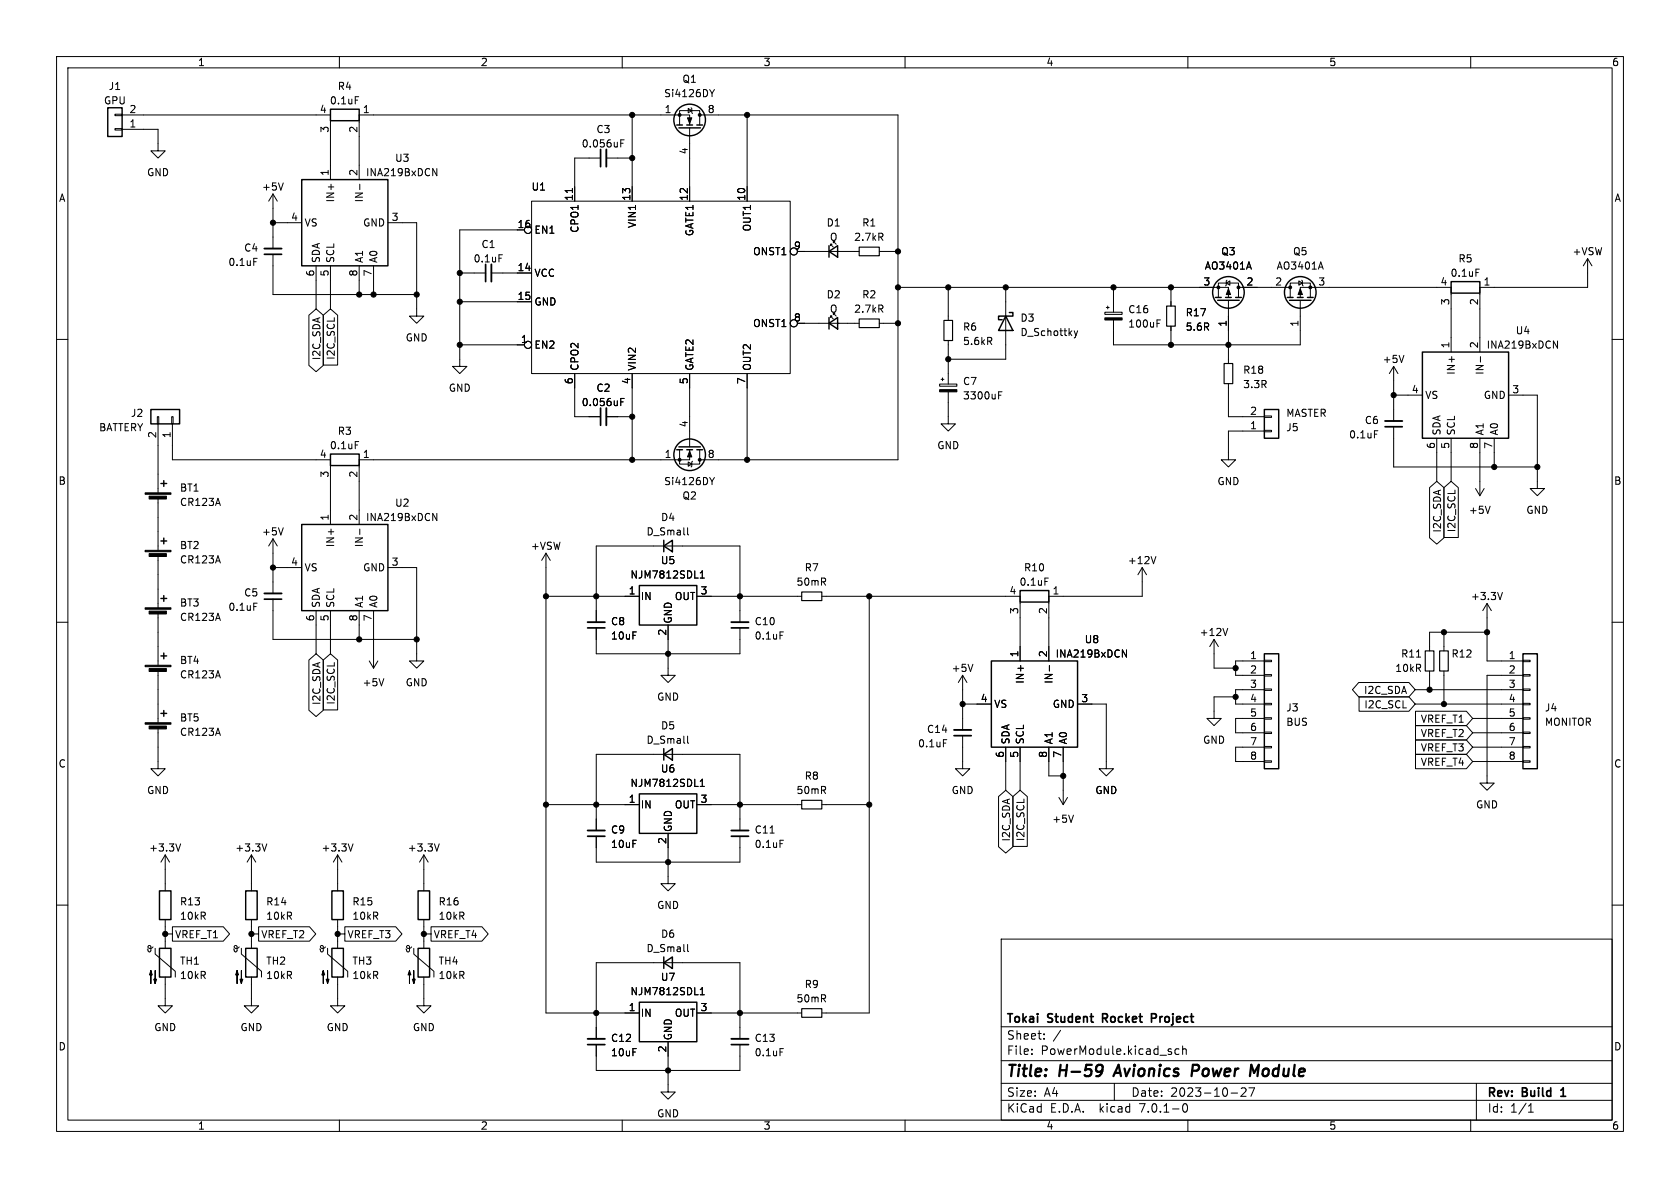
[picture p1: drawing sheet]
<svg xmlns="http://www.w3.org/2000/svg" width="297mm" height="210mm" viewBox="0 0 297 210" stroke-linecap="round" stroke-linejoin="round" font-family="sans-serif">
<g fill="none" stroke="#000" stroke-width=".18">
<path d="M10 10h277v190h-277zM12 12h273v186h-273zM60 10v2M62.8 17.1h.6M110 10v2M121.7 19.2l.6 .4-.6 .3zM122.2 19.1l.1 .1v.7l.1 .2M126.3 15.8l-.4 .7M160 10v2M210 10v2M260 10v2M20.3 20.2h1.3v.2h-1.3z"/>
<path d="M20.3 22.7h1.3v.3h-1.3zM21.6 22.9h6.3v3.8h1.3l-1.3 1.2-1.2-1.2h1.2M21.6 20.3h36.8v11.5M48.3 34.3v9.6M48.3 34.3l-.8 1.3M48.3 34.3l.7 1.3M48.3 39.4h5M50.1 32.3l-.4 1.3M63.6 32.6v.9M68.6 39.4h5.1v16.5h1.2l-1.2 1.3-1.3-1.3h1.3M76.5 29.8l.7 1.3v-1.3M94 35.6h45.7v30.4h-45.7z"/>
<path d="M101.2 33.3v.7M106.2 27.9h-4.6v7.7M107.2 27.9h4.6M109.7 25.3h.5M109.7 24.7h.6M111.8 20.3v15.3M120.1 22.1v-2.5h3.6v2.5M121.9 22.1v-1.8h-58.4v11.5M121.9 22.6v13M123.7 20.3h35v61h-35M132.1 20.3v15.3M10 60h2"/>
<path d="M44.9 45.7h.6M48.3 45v7.1h25.4M54.6 55.7l1.3-1.1 1.3 1.1v8.9l-1.3 1.1-1.3-1.1zM55.9 47v7.6M57.1 55.7l1.3-1.1 1.3 1.1v8.8h-2.6zM58.4 47v7.6M63.5 47v5.1M66 47v5.1M81.3 48.3h4.6M81.3 53.3h12.7M86.9 48.3h7.1M88.2 45h.6"/>
<path d="M91.4 40.6h-10.1v24.2h1.2l-1.2 1.2-1.3-1.2h1.3M104.1 54.6h.1M141 57.2h10.9M141 44.5h10.9M146.8 43.4v-.2h.3h-.3l.5 .5M146.8 56.1v-.2h.3h-.3l.5 .5M155.4 57.2h3.3M155.4 44.5h3.3M158.7 50.8h58.5v1.8M167.6 50.8v5.8M177.8 50.8v12.7h-10.2M189.9 58.5l.3 .8"/>
<path d="M190.2 59.3l-.3 .4M190.5 58.5l-.3 .8M195.3 55.2h3.1v.4h-3.1zM195.6 54.4h.5M195.8 54.1v.5M196.8 50.8v4.4M204.5 56.6h.6M207 50.8v3.3M207 57.7v3.3M215.4 52.6v-2.6h3.5v2.6M216.8 50l.6-.3v.7zM216.9 49.5l-.1 .2v.7l-.1 .1"/>
<path d="M217.2 53.1v11.2M218.9 50.8h9.2M220.8 46.3l.4 1.3M228.1 52.6v-2.6h3.5v2.6M229.6 49.7l.7 .3-.7 .4zM229.9 52.6v-1.8h26.6v11.4M229.9 53.1v7.9h-33.1v-4.4M230.1 49.5l.2 .2v.7l.1 .1M233.5 46.3l.4 1.3M260.9 47.6h.6M280.7 45.7v5.1h-19.1v11.4M280.7 45.7l-.8 1.3"/>
<path d="M280.7 45.7l.7 1.3M285 60h2M27.8 73.7h.3v1.2h-.3zM27.9 74.9v12.2M30.4 73.7h.2v1.2h-.2zM30.5 74.9v6.4h27.9v11.4M62.8 78.1h.6M81.3 61h11.4M101.6 66v7.7h4.6M107.2 73.7h4.6M109.7 71h.5M109.7 70.4h.6"/>
<path d="M111.8 66v15.3M120.1 79.5v2.5h3.6v-2.5M121.9 79.5v1.8h-58.4v11.4M121.9 66v13M132.1 66v15.3M166.1 67.9h3.1v.4h-3.1zM166.4 67.1h.5M166.6 66.8v.5M167.6 69.3v5.6h1.3l-1.3 1.3-1.2-1.3h1.2M167.6 60.2v7.7M176.5 69.9h.5M176.5 69.3h.6"/>
<path d="M217.2 67.8v5.9h6.3M223.5 73.5h1.3v.3h-1.3zM223.5 76.1h1.3v.2h-1.3zM223.5 76.2h-6.3v5.1h1.2l-1.2 1.3-1.3-1.3h1.3M243 76.1h.6M246.4 69.9h5.1M246.4 64.8l-.8 1.2M246.4 64.8v9.6M246.4 75.4v7.2h25.4M246.4 64.8l.7 1.2M248.2 62.8l-.4 1.3M254 77.5v7.6"/>
<path d="M256.5 77.5v7.6M261.6 77.5v10.1M261.7 63v1M264.2 77.5v5.1M266.7 69.9h5.1v16.5h1.2l-1.2 1.2-1.3-1.2h1.3M274.6 60.3l.7 1.2v-1.2M27.9 88.1v9.2M27.9 98.3v9.1M48.3 95.3v9.6M48.3 95.3l-.8 1.2M48.3 95.3l.7 1.2M50.1 93.3l-.4 1.3"/>
<path d="M63.6 93.5v1M76.5 90.8l.7 1.2v-1.2M96.5 97.8l-.7 1.3M96.5 97.8v81.3h16.5M96.5 97.8l.8 1.3M121.6 93.3v1.1l.1 .2M121.7 81.7l.6 .3-.6 .4zM122.4 81.5l-.1 .2v.7l-.1 .2M126.3 84.4l-.4 .7M204.3 98.4l-.4 1.2M252.7 86.2l1.3-1.1 1.3 1.1v8.9l-1.3 1.1-1.3-1.1zM255.3 86.2l1.2-1.1 1.3 1.1v8.8h-2.5z"/>
<path d="M260.9 86.4l.7 1.2M262.4 86.4l-.8 1.2M263.4 89.5l-.4 1.3M10 110h2M27.9 108.5v9.1M27.9 118.6v9.2M44.9 106.6h.6M48.3 100.3h5M48.3 105.9v7.1h25.4M54.6 116.7l1.3-1.1 1.3 1.1v8.9l-1.3 1.1-1.3-1.1zM55.9 108v7.6M57.1 116.7l1.3-1.1 1.3 1.1v8.8h-2.6z"/>
<path d="M58.4 108v7.6M63.5 108v5M65.3 116.8l.7 1.3M66 108v10.1M66.8 116.8l-.8 1.3M67.9 120l-.5 1.2M68.6 100.3h5.1v16.5h1.2l-1.2 1.3-1.3-1.3h1.3M96.5 105.4h16.5M105.4 110v-13.5h25.4v13.5M105.4 111v4.6h25.4v-4.6M118.1 110.5v8.9h1.3l-1.3 1.3-1.3-1.3h1.3M123.2 105.4h18.5"/>
<path d="M123.8 101.3l.4-.4v1.3M123.8 102.2h.7M137.9 111.7h.6M145.3 105.4h35v11.4M153.7 105.4v73.7h-8.4M170.2 119.4l-.8 1.3M170.2 119.4v9.6M170.2 119.4l.7 1.3M172 117.4l-.4 1.3M184.7 102.2h.6M185.5 117.7v.9M198.4 114.9l.7 1.3v-1.3"/>
<path d="M201.9 100.3v5.1h-16.5v11.4M201.9 100.3l.8 1.3M201.9 100.3l-.7 1.3M214.6 113l.8 1.3M214.6 113v5.1h3.8M214.6 113l-.7 1.3M217 111.1l-.4 1.2M223.5 119.3h1.3v.2h-1.3zM223.5 116.7h1.3v.3h-1.3zM223.5 116.8h-5.1v2.6h5.1M252.7 118.6v3.3M255.3 111.8v3.3"/>
<path d="M255.3 118.6v5.9M262.9 111.8h-10.2v3.3M262.9 106.7v10.1h6.3M262.9 106.7l-.8 1.3M262.9 106.7l.8 1.3M265.6 104.7l-.4 1.3M269.2 119.3h1.3v.2h-1.3zM269.2 116.7h1.3v.3h-1.3zM269.2 119.4h-6.3v19h1.3l-1.3 1.3-1.3-1.3h1.3M285 110h2M27.9 128.8v7.1h1.3l-1.3 1.3-1.2-1.3h1.2M121.6 130.1v1.1l.1 .2"/>
<path d="M123.8 138.1l.4-.4v1.3M123.8 139h.7M166.8 130.8h.6M170.2 130v5.9h1.2l-1.2 1.3-1.3-1.3h1.3M170.2 124.5h5.1M177.8 132.1v7.6M180.3 132.1v7.6M185.4 132.1v5.1h2.6M188 132.1v10.1M190.5 124.5h5.1v11.4h1.2l-1.2 1.3-1.3-1.3h1.3M218.4 123.2h-3.8v3.8h-1.2l1.2 1.3 1.3-1.3h-1.3M223.5 134.5h1.3v.2h-1.3z"/>
<path d="M223.5 132h1.3v.2h-1.3zM223.5 129.4h1.3v.3h-1.3zM223.5 126.9h1.3v.2h-1.3zM223.5 124.3h1.3v.3h-1.3zM223.5 121.8h1.3v.2h-1.3zM223.5 121.9h-5.1v2.6h5.1M223.5 127h-5.1v2.5h5.1M223.5 132.1h-5.1v2.5h5.1M240.2 120.6h8.9l1.1 1.3-1.1 1.3h-8.9l-1.1-1.3zM240.3 123.2h8.8l1.1 1.3-1.1 1.2h-8.8zM250.2 121.9h19M250.2 124.5h19"/>
<path d="M250.2 125.7h9l1.1 1.3-1.1 1.3h-9zM250.2 128.3h9l1.1 1.2-1.1 1.3h-9zM250.2 133.3h9l1.1 1.3-1.1 1.3h-9zM250.2 130.8h9l1.1 1.3-1.1 1.3h-9zM260.3 127h8.9M260.3 129.5h8.9M260.3 132.1h8.9M260.3 134.6h8.9M269.2 134.5h1.3v.2h-1.3zM269.2 132h1.3v.2h-1.3zM269.2 129.4h1.3v.3h-1.3zM269.2 126.9h1.3v.2h-1.3z"/>
<path d="M269.2 124.3h1.3v.3h-1.3zM269.2 121.8h1.3v.2h-1.3zM10 160h2M29.2 151.1v6.4M29.2 151.1l-.8 1.3M29.2 151.1l.8 1.3M31.9 149.2l-.4 1.2M44.4 151.1l-.7 1.3M44.4 151.1v6.4M44.4 151.1l.8 1.3M47.2 149.2l-.5 1.2M59.7 151.1v6.4"/>
<path d="M59.7 151.1l-.8 1.3M59.7 151.1l.8 1.3M62.4 149.2l-.4 1.2M74.9 151.1l-.7 1.3M74.9 151.1v6.4M74.9 151.1l.8 1.3M77.7 149.2l-.5 1.2M96.5 142.2h16.5M105.4 146.8v-13.4h25.4v13.4M105.4 147.8v4.6h25.4v-4.6M118.1 147.3v8.9h1.3l-1.3 1.3-1.3-1.3h1.3M123.2 142.2h18.5"/>
<path d="M137.9 148.5h.6M145.3 142.2h8.4M176.5 140.8l1.3-1.1 1.3 1.1v8.9l-1.3 1.1-1.3-1.1zM179.1 140.8l1.2-1.1 1.3 1.1v8.8h-2.5zM187.2 141l.8 1.2M188.7 141l-.7 1.2M189.8 144.1l-.4 1.3M285 160h2M27.1 167.4l-.3 .2-.3 .1-.3-.2v-.2l.3-.2 .2 .2v.8l-.2 .2-.3-.1-.2-.4M27.4 167.6v1.1l3.6 3v1M29.2 172.7v5.1h1.3l-1.3 1.3-1.3-1.3h1.3M29.2 162.6v5"/>
<path d="M29.2 165.1h1.3M30.5 163.8h9l1.1 1.3-1.1 1.3h-9zM42.3 167.4l-.3 .2-.3 .1-.3-.2v-.2l.3-.2 .2 .2v.8l-.2 .2-.2-.1-.2-.4M42.7 167.6v1.1l3.5 3v1M44.4 172.7v5.1h1.3l-1.3 1.3-1.2-1.3h1.2M44.4 162.6v5M44.4 165.1h1.3M45.7 163.8h9l1.1 1.3-1.1 1.3h-9zM57.5 167.4l-.2 .2-.3 .1-.3-.2v-.2l.2-.2 .2 .2v.8l-.1 .2-.3-.1-.2-.4M57.9 167.6v1.1l3.6 3v1M59.7 172.7v5.1h1.3l-1.3 1.3-1.3-1.3h1.3M59.7 162.6v5"/>
<path d="M59.7 165.1h1.3M61 163.8h9l1.1 1.3-1.1 1.3h-9zM72.8 167.4l-.3 .2-.3 .1-.3-.2v-.2l.3-.2 .2 .2v.8l-.2 .2-.2-.1-.2-.4M73.2 167.6v1.1l3.5 3v1M74.9 172.7v5.1h1.3l-1.3 1.3-1.2-1.3h1.2M74.9 162.6v5M74.9 165.1h1.3M76.2 163.8h9l1.1 1.3-1.1 1.3h-9zM121.6 167v1l.1 .2M123.2 179.1h18.5M123.8 175.8h.7M123.8 174.9l.4-.3v1.2"/>
<path d="M177 166h108v32h-108zM60 198v2M105.4 183.6v-13.4h25.4v13.4M105.4 184.7v4.5h25.4v-4.5M110 198v2M118.1 184.2v8.8h1.3l-1.3 1.3-1.3-1.3h1.3M137.9 185.4h.6M160 198v2M177 194.5h108M177 191.5h108M177 187.5h108M177 181.5h108"/>
<path d="M182.4 186.3v.1M182.4 185.5v.1M184.6 183.6v.1M184.6 182.8v.1M197 191.5v3M208.4 185.5l-.4-.1-.3 .3v.4l.2 .2h.5M209.1 184.9v1.5M209.1 185.5l.2-.1 .3 .1 .1 .9M209.2 195.2l.2-.1a.81 .81 0 0 1 .6 .6 .81 .81 0 0 1-.3 .8l-.1 .1a.81 .81 0 0 1-.4-1.4zM210 198v2M217.6 193.2h1.2M219.4 192.4l.6-.1 .2 .1 .1 .3-.9 1.1h.9"/>
<path d="M220.8 192.3h1l-.7 1.5M260 198v2M261 191.5v6.5M270.2 196.6h.9M270.2 195.5l.4-.4v1.5"/>
<circle cx="93.3" cy="40.6" r=".63"/>
<circle cx="140.3" cy="44.4" r=".63"/>
<circle cx="140.3" cy="57.1" r=".63"/>
<circle cx="93.3" cy="61" r=".63"/>
</g>
<g fill="none" stroke="#000" stroke-width=".3">
<path d="M106.2 26.4v3.1M46.7 45h3.1M85.9 46.7v3.1M106.2 72.1v3.1M244.9 75.4h3M46.7 105.9h3.1M103.9 111h3M129.3 111h3M168.7 130h3M103.9 147.8h3M129.3 147.8h3M203.6 180h.5"/>
<path d="M204.1 179.2h-.5v1.5M103.9 184.7h3M129.3 184.7h3M275.9 193.8h.9M276.1 192.7h-.2"/>
</g>
<path d="M194.2 188.2h.4l.3 .2a1.76 1.76 0 0 1-.5 1.7M194.9 189.1l-.4 .4M197.8 188.2l-1 2M210.8 189.3h.7M211.7 188.2h-.8l-.3 2M221.2 188.2l.5 1.5 .8-1.5" fill="none" stroke="#000" stroke-width=".4"/>
<path d="M151.9 43.7h3.5v1.5h-3.5zM151.9 56.4h3.5v1.5h-3.5zM166.9 56.6h1.5v3.6h-1.5zM206.2 54.1h1.6v3.6h-1.6zM216.4 64.3h1.5v3.5h-1.5zM141.7 104.6h3.6v1.6h-3.6zM252 115.1h1.5v3.5h-1.5zM254.5 115.1h1.5v3.5h-1.5zM141.7 141.5h3.6v1.5h-3.6zM141.7 178.3h3.6v1.5h-3.6z" fill="none" stroke="#000" stroke-width=".2"/>
<g fill="none" stroke="#000" stroke-width=".25">
<path d="M19 19.1h2.6v5h-2.6zM58.4 19.3h5.1v2h-5.1zM53.3 31.8h15.3v15.2h-15.3zM119.6 22.1h1M120 22.6h3.8M121.4 22.1h1M123.2 22.1h1M146.6 44.5l1.5-1.1v2.1zM146.6 57.2l1.5-1.1v2.1zM146.6 43.4v2.1M146.6 56.1v2.1M177.8 55.9l1.3 2.5h-2.6z"/>
<path d="M178.4 55.2h.7v.7h-2.6v.6h.7M214.9 52.6h1M215.3 53.1h3.8M216.7 52.6h1M218.4 52.6h1.1M227.6 52.6h1M228 53.1h3.8M229.4 52.6h1M231.1 52.6h1.1M256.5 49.8h5.1v2h-5.1zM26.7 72.4h5v2.5h-5zM119.6 79.5h1"/>
<path d="M120 79h3.8M121.4 79.5h1M123.2 79.5h1M223.5 72.4h2.6v5.1h-2.6zM251.5 62.2h15.2v15.3h-15.2zM28.4 85.5h1.1M28.4 95.6h1.1M29 85v1M29 95.1v1M53.3 92.7h15.3v15.3h-15.3zM58.4 80.3h5.1v2h-5.1zM117.3 96.5l1.6-1v2z"/>
<path d="M117.3 95.5v2M28.4 105.8h1.1M28.4 116h1.1M29 105.3v1M29 115.4v1.1M113 103.5h10.2v7h-10.2zM175.3 116.8h15.2v15.3h-15.2zM180.3 104.4h5.1v2h-5.1zM223.5 115.6h2.6v20.3h-2.6zM269.2 115.6h2.6v20.3h-2.6zM28.4 126.1h1.1M29 125.6v1"/>
<path d="M117.3 133.4l1.6-1.1v2.1zM117.3 132.3v2.1M28.2 157.5h2v5.1h-2zM43.4 157.5h2.1v5.1h-2.1zM58.7 157.5h2v5.1h-2zM73.9 157.5h2v5.1h-2zM113 140.3h10.2v7h-10.2zM28.2 167.6h2v5.1h-2zM43.4 167.6h2.1v5.1h-2.1zM58.7 167.6h2v5.1h-2zM73.9 167.6h2v5.1h-2zM113 177.2h10.2v7h-10.2z"/>
<path d="M117.3 170.2l1.6-1v2zM117.3 169.2v2"/>
<circle cx="121.9" cy="21.2" r="2.79"/>
<circle cx="217.2" cy="51.7" r="2.79"/>
<circle cx="229.9" cy="51.7" r="2.79"/>
<circle cx="121.9" cy="80.4" r="2.79"/>
</g>
<g fill="#000" stroke="#000" stroke-width=".18">
<path d="M121.5 20.8h.8l-.4 1zM195.3 56.2h3.1v.4h-3.1zM217.2 51.1l.4 1h-.8zM229.9 51.1l.4 1h-.8zM121.9 79.8l.4 1h-.8zM166.1 68.9h3.1v.4h-3.1zM25.7 87.1h4.5v.3h-4.5zM25.7 97.3h4.5v.2h-4.5zM26.4 87.7h3v.5h-3zM26.4 97.9h3v.5h-3zM25.7 107.4h4.5v.3h-4.5zM25.7 117.6h4.5v.3h-4.5z"/>
<path d="M26.4 108h3v.5h-3zM26.4 118.2h3v.5h-3zM25.7 127.8h4.5v.2h-4.5zM26.4 128.3h3v.6h-3zM26.7 171.6l.2 .7h-.5l.3-.7v2.3zM27.4 171.6v2.3l-.2-.8h.5l-.3 .8zM41.9 171.6l.3 .7h-.5l.2-.7v2.3zM42.7 171.6v2.3l-.3-.8h.5l-.2 .8zM57.1 171.6l.3 .7h-.5l.2-.7v2.3zM57.9 171.6v2.3l-.2-.8h.5l-.3 .8zM72.4 171.6l.2 .7h-.5l.3-.7v2.3zM73.2 171.6v2.3l-.3-.8h.5l-.2 .8z"/>
<circle cx="48.3" cy="39.4" r=".46"/>
<circle cx="111.8" cy="27.9" r=".46"/>
<circle cx="111.8" cy="20.3" r=".46"/>
<circle cx="120.1" cy="20.3" r=".25"/>
<circle cx="123.7" cy="20.3" r=".25"/>
<circle cx="132.1" cy="20.3" r=".46"/>
<circle cx="63.5" cy="52.1" r=".46"/>
<circle cx="66" cy="52.1" r=".46"/>
<circle cx="73.7" cy="52.1" r=".46"/>
<circle cx="81.3" cy="53.3" r=".46"/>
<circle cx="81.3" cy="48.3" r=".46"/>
<circle cx="158.7" cy="44.5" r=".46"/>
<circle cx="158.7" cy="50.8" r=".46"/>
<circle cx="158.7" cy="57.2" r=".46"/>
<circle cx="167.6" cy="50.8" r=".46"/>
<circle cx="177.8" cy="50.8" r=".46"/>
<circle cx="196.8" cy="50.8" r=".46"/>
<circle cx="207" cy="50.8" r=".46"/>
<circle cx="215.4" cy="50.8" r=".25"/>
<circle cx="218.9" cy="50.8" r=".25"/>
<circle cx="228.1" cy="50.8" r=".25"/>
<circle cx="231.6" cy="50.8" r=".25"/>
<circle cx="81.3" cy="61" r=".46"/>
<circle cx="111.8" cy="73.7" r=".46"/>
<circle cx="167.6" cy="63.5" r=".46"/>
<circle cx="207" cy="61" r=".46"/>
<circle cx="217.2" cy="61" r=".46"/>
<circle cx="246.4" cy="69.9" r=".46"/>
<circle cx="111.8" cy="81.3" r=".46"/>
<circle cx="120.1" cy="81.3" r=".25"/>
<circle cx="123.7" cy="81.3" r=".25"/>
<circle cx="132.1" cy="81.3" r=".46"/>
<circle cx="264.2" cy="82.6" r=".46"/>
<circle cx="271.8" cy="82.6" r=".46"/>
<circle cx="48.3" cy="100.3" r=".46"/>
<circle cx="63.5" cy="113" r=".46"/>
<circle cx="73.7" cy="113" r=".46"/>
<circle cx="96.5" cy="105.4" r=".46"/>
<circle cx="105.4" cy="105.4" r=".46"/>
<circle cx="118.1" cy="115.6" r=".46"/>
<circle cx="130.8" cy="105.4" r=".46"/>
<circle cx="153.7" cy="105.4" r=".46"/>
<circle cx="218.4" cy="118.1" r=".46"/>
<circle cx="255.3" cy="111.8" r=".46"/>
<circle cx="262.9" cy="111.8" r=".46"/>
<circle cx="170.2" cy="124.5" r=".46"/>
<circle cx="188" cy="137.2" r=".46"/>
<circle cx="218.4" cy="123.2" r=".46"/>
<circle cx="252.7" cy="121.9" r=".46"/>
<circle cx="255.3" cy="124.5" r=".46"/>
<circle cx="96.5" cy="142.2" r=".46"/>
<circle cx="105.4" cy="142.2" r=".46"/>
<circle cx="118.1" cy="152.4" r=".46"/>
<circle cx="130.8" cy="142.2" r=".46"/>
<circle cx="153.7" cy="142.2" r=".46"/>
<circle cx="29.2" cy="165.1" r=".46"/>
<circle cx="44.4" cy="165.1" r=".46"/>
<circle cx="59.7" cy="165.1" r=".46"/>
<circle cx="74.9" cy="165.1" r=".46"/>
<circle cx="105.4" cy="179.1" r=".46"/>
<circle cx="130.8" cy="179.1" r=".46"/>
<circle cx="118.1" cy="189.2" r=".46"/>
</g>
<g fill="none" stroke="#000" stroke-width=".33">
<path d="M107.2 26.4v3.1M46.7 43.9h3.1M86.9 46.7v3.1M107.2 72.1v3.1M244.9 74.4h3M46.7 104.9h3.1M103.9 110h3M129.3 110h3M168.7 129h3M103.9 146.8h3M129.3 146.8h3M103.9 183.6h3"/>
<path d="M129.3 183.6h3"/>
</g>
<g font-size="2.8">
<text x="178" y="190.8">Title:</text>
<text x="187.4" y="190.8">H-59</text>
<text x="197.9" y="190.8">Avionics</text>
<text x="212" y="190.8">Power</text>
<text x="222.9" y="190.8">Module</text>
</g>
<g font-size="2.1">
<text x="178" y="183.9">Sheet:</text>
<text x="178" y="181.1">Tokai</text>
<text x="185.4" y="181.1">Student</text>
<text x="186.2" y="183.9">/</text>
<text x="195.5" y="181.1">Rocket</text>
<text x="204.6" y="181.1">Project</text>
<text x="178" y="186.6">File:</text>
<text x="184" y="186.6">PowerModule.kicad_sch</text>
<text x="178" y="196.8">KiCad</text>
<text x="178" y="194">Size:</text>
<text x="184.6" y="194">A4</text>
<text x="185.7" y="196.8">E.D.A.</text>
<text x="194.4" y="196.8">kicad</text>
<text x="200" y="194">Date:</text>
<text x="201.5" y="196.8">7.0.1-0</text>
<text x="206.9" y="194">2023-10-27</text>
<text x="263" y="194.2">Rev:</text>
<text x="263" y="196.8">Id:</text>
<text x="267" y="196.8">1/1</text>
<text x="269.2" y="194.2">Build</text>
<text x="276.5" y="194.2">1</text>
</g>
<g font-size="1.8">
<text x="35" y="11.8">1</text>
<text x="85" y="11.8">2</text>
<text x="135" y="11.8">3</text>
<text x="185" y="11.8">4</text>
<text x="235" y="11.8">5</text>
<text x="285" y="11.8">6</text>
<text x="19.2" y="16.1">J1</text>
<text x="59.7" y="16.1">R4</text>
<text x="117.4" y="17.3">Si4126DY</text>
<text x="120.6" y="14.8">Q1</text>
<text x="18.3" y="18.6">GPU</text>
<text x="22.8" y="22.6">1</text>
<text x="22.8" y="20.1">2</text>
<text x="56.5" y="20.1">4</text>
<text x="58.2" y="23.5" transform="rotate(-90 58.2 23.5)">3</text>
<text x="58.3" y="18.6">0.1uF</text>
<text x="63.2" y="23.5" transform="rotate(-90 63.2 23.5)">2</text>
<text x="64.1" y="20.1">1</text>
<text x="105.4" y="23.7">C3</text>
<text x="117.4" y="20.1">1</text>
<text x="125.1" y="20.1">8</text>
<text x="69.8" y="28.8">U3</text>
<text x="102.8" y="26.2">0.056uF</text>
<text x="121.7" y="27.3" transform="rotate(-90 121.7 27.3)">4</text>
<text x="10.4" y="35.8">A</text>
<text x="25.9" y="31.3">GND</text>
<text x="46.3" y="33.8">+5V</text>
<text x="58.2" y="31.1" transform="rotate(-90 58.2 31.1)">1</text>
<text x="59.2" y="35.9" transform="rotate(-90 59.2 35.9)">IN+</text>
<text x="63.2" y="31.1" transform="rotate(-90 63.2 31.1)">2</text>
<text x="64.3" y="35.9" transform="rotate(-90 64.3 35.9)">IN-</text>
<text x="64.6" y="31.3">INA219BxDCN</text>
<text x="93.9" y="33.8">U1</text>
<text x="101.3" y="35.6" transform="rotate(-90 101.3 35.6)">11</text>
<text x="111.5" y="35.6" transform="rotate(-90 111.5 35.6)">13</text>
<text x="121.7" y="35.6" transform="rotate(-90 121.7 35.6)">12</text>
<text x="131.8" y="35.6" transform="rotate(-90 131.8 35.6)">10</text>
<text x="285.4" y="35.8">A</text>
<text x="51.4" y="39.1">4</text>
<text x="53.8" y="40.2">VS</text>
<text x="64.1" y="40.2">GND</text>
<text x="69.2" y="39.1">3</text>
<text x="91.4" y="40.4">16</text>
<text x="94.5" y="41.5">EN1</text>
<text x="102.4" y="41.3" transform="rotate(-90 102.4 41.3)">CPO1</text>
<text x="112.6" y="40.4" transform="rotate(-90 112.6 40.4)">VIN1</text>
<text x="122.7" y="41.9" transform="rotate(-90 122.7 41.9)">GATE1</text>
<text x="132.9" y="41" transform="rotate(-90 132.9 41)">OUT1</text>
<text x="146.1" y="40.2">D1</text>
<text x="152.4" y="40.2">R1</text>
<text x="40.3" y="47.2">0.1uF</text>
<text x="43.1" y="44.6">C4</text>
<text x="56.7" y="46.5" transform="rotate(-90 56.7 46.5)">SDA</text>
<text x="59.2" y="46.5" transform="rotate(-90 59.2 46.5)">SCL</text>
<text x="64.3" y="46.5" transform="rotate(-90 64.3 46.5)">A1</text>
<text x="66.9" y="46.5" transform="rotate(-90 66.9 46.5)">A0</text>
<text x="83.7" y="46.5">0.1uF</text>
<text x="85.1" y="44">C1</text>
<text x="133" y="45.3">ONST1</text>
<text x="140.3" y="44.2">9</text>
<text x="146.7" y="42.7">O</text>
<text x="150.9" y="42.7">2.7kR</text>
<text x="212.9" y="47.8">AO3401A</text>
<text x="215.8" y="45.3">Q3</text>
<text x="225.6" y="47.8">AO3401A</text>
<text x="228.5" y="45.3">Q5</text>
<text x="257.8" y="46.5">R5</text>
<text x="277.9" y="45.3">+VSW</text>
<text x="55.6" y="48.9" transform="rotate(-90 55.6 48.9)">6</text>
<text x="58.2" y="48.9" transform="rotate(-90 58.2 48.9)">5</text>
<text x="63.2" y="48.9" transform="rotate(-90 63.2 48.9)">8</text>
<text x="65.8" y="48.9" transform="rotate(-90 65.8 48.9)">7</text>
<text x="91.4" y="48">14</text>
<text x="91.4" y="53.1">15</text>
<text x="94.5" y="49.1">VCC</text>
<text x="146.1" y="52.9">D2</text>
<text x="152.4" y="52.9">R2</text>
<text x="212.7" y="50.5">3</text>
<text x="220.3" y="50.5">2</text>
<text x="225.4" y="50.5">2</text>
<text x="233" y="50.5">3</text>
<text x="254.6" y="50.5">4</text>
<text x="256.4" y="49.1">0.1uF</text>
<text x="262.2" y="50.5">1</text>
<text x="94.5" y="54.2">GND</text>
<text x="133" y="58">ONST1</text>
<text x="140.3" y="56.9">8</text>
<text x="146.7" y="55.4">O</text>
<text x="150.9" y="55.4">2.7kR</text>
<text x="170.2" y="58.6">R6</text>
<text x="180.3" y="57">D3</text>
<text x="180.3" y="59.6">D_Schottky</text>
<text x="199.4" y="55.5">C16</text>
<text x="199.4" y="58.1">100uF</text>
<text x="209.6" y="56.1">R17</text>
<text x="209.6" y="58.6">5.6R</text>
<text x="216.9" y="57.8" transform="rotate(-90 216.9 57.8)">1</text>
<text x="229.6" y="57.8" transform="rotate(-90 229.6 57.8)">1</text>
<text x="256.3" y="54" transform="rotate(-90 256.3 54)">3</text>
<text x="261.4" y="54" transform="rotate(-90 261.4 54)">2</text>
<text x="267.9" y="59.2">U4</text>
<text x="56.8" y="63.8" transform="rotate(-90 56.8 63.8)">I2C_SDA</text>
<text x="59.3" y="63.7" transform="rotate(-90 59.3 63.7)">I2C_SCL</text>
<text x="71.7" y="60.5">GND</text>
<text x="92" y="60.7">1</text>
<text x="94.5" y="61.8">EN2</text>
<text x="102.4" y="65.5" transform="rotate(-90 102.4 65.5)">CPO2</text>
<text x="112.6" y="65.5" transform="rotate(-90 112.6 65.5)">VIN2</text>
<text x="122.7" y="65.5" transform="rotate(-90 122.7 65.5)">GATE2</text>
<text x="132.9" y="65.5" transform="rotate(-90 132.9 65.5)">OUT2</text>
<text x="170.2" y="61.2">5.6kR</text>
<text x="244.4" y="64.3">+5V</text>
<text x="256.3" y="61.6" transform="rotate(-90 256.3 61.6)">1</text>
<text x="261.4" y="61.6" transform="rotate(-90 261.4 61.6)">2</text>
<text x="262.8" y="61.8">INA219BxDCN</text>
<text x="79.3" y="69.4">GND</text>
<text x="101.3" y="68" transform="rotate(-90 101.3 68)">6</text>
<text x="102.8" y="71.9">0.056uF</text>
<text x="105.4" y="69.4">C2</text>
<text x="111.5" y="68" transform="rotate(-90 111.5 68)">4</text>
<text x="121.7" y="68" transform="rotate(-90 121.7 68)">5</text>
<text x="131.8" y="68" transform="rotate(-90 131.8 68)">7</text>
<text x="170.2" y="68.2">C7</text>
<text x="170.2" y="70.8">3300uF</text>
<text x="219.7" y="66.2">R18</text>
<text x="219.7" y="68.8">3.3R</text>
<text x="249.5" y="69.6">4</text>
<text x="252" y="70.7">VS</text>
<text x="257.4" y="66.4" transform="rotate(-90 257.4 66.4)">IN+</text>
<text x="262.2" y="70.7">GND</text>
<text x="262.4" y="66.4" transform="rotate(-90 262.4 66.4)">IN-</text>
<text x="267.3" y="69.6">3</text>
<text x="17.5" y="76.4">BATTERY</text>
<text x="23.1" y="73.9">J2</text>
<text x="27.7" y="77.5" transform="rotate(-90 27.7 77.5)">2</text>
<text x="30.2" y="77.5" transform="rotate(-90 30.2 77.5)">1</text>
<text x="59.7" y="77">R3</text>
<text x="121.7" y="75.6" transform="rotate(-90 121.7 75.6)">4</text>
<text x="220.9" y="75.9">1</text>
<text x="220.9" y="73.4">2</text>
<text x="227.3" y="76.4">J5</text>
<text x="227.3" y="73.9">MASTER</text>
<text x="238.4" y="77.7">0.1uF</text>
<text x="241.2" y="75.1">C6</text>
<text x="254.8" y="77" transform="rotate(-90 254.8 77)">SDA</text>
<text x="257.4" y="77" transform="rotate(-90 257.4 77)">SCL</text>
<text x="262.4" y="77" transform="rotate(-90 262.4 77)">A1</text>
<text x="265" y="77" transform="rotate(-90 265 77)">A0</text>
<text x="56.5" y="81">4</text>
<text x="58.3" y="79.6">0.1uF</text>
<text x="64.1" y="81">1</text>
<text x="117.4" y="81">1</text>
<text x="125.1" y="81">8</text>
<text x="165.6" y="79.6">GND</text>
<text x="253.7" y="79.4" transform="rotate(-90 253.7 79.4)">6</text>
<text x="256.3" y="79.4" transform="rotate(-90 256.3 79.4)">5</text>
<text x="261.4" y="79.4" transform="rotate(-90 261.4 79.4)">8</text>
<text x="263.9" y="79.4" transform="rotate(-90 263.9 79.4)">7</text>
<text x="10.3" y="85.8">B</text>
<text x="31.8" y="87.1">BT1</text>
<text x="31.8" y="89.6">CR123A</text>
<text x="58.2" y="84.5" transform="rotate(-90 58.2 84.5)">3</text>
<text x="63.2" y="84.5" transform="rotate(-90 63.2 84.5)">2</text>
<text x="69.8" y="89.7">U2</text>
<text x="117.4" y="85.9">Si4126DY</text>
<text x="120.6" y="88.5">Q2</text>
<text x="215.2" y="85.9">GND</text>
<text x="285.3" y="85.8">B</text>
<text x="46.3" y="94.8">+5V</text>
<text x="58.2" y="92.1" transform="rotate(-90 58.2 92.1)">1</text>
<text x="63.2" y="92.1" transform="rotate(-90 63.2 92.1)">2</text>
<text x="64.6" y="92.3">INA219BxDCN</text>
<text x="114.2" y="94.8">D_Small</text>
<text x="116.8" y="92.3">D4</text>
<text x="254.9" y="94.3" transform="rotate(-90 254.9 94.3)">I2C_SDA</text>
<text x="257.5" y="94.2" transform="rotate(-90 257.5 94.2)">I2C_SCL</text>
<text x="259.6" y="91">+5V</text>
<text x="269.8" y="91">GND</text>
<text x="31.8" y="97.2">BT2</text>
<text x="31.8" y="99.8">CR123A</text>
<text x="51.4" y="100.1">4</text>
<text x="53.8" y="101.2">VS</text>
<text x="59.2" y="96.9" transform="rotate(-90 59.2 96.9)">IN+</text>
<text x="64.1" y="101.2">GND</text>
<text x="64.3" y="96.9" transform="rotate(-90 64.3 96.9)">IN-</text>
<text x="69.2" y="100.1">3</text>
<text x="93.8" y="97.3">+VSW</text>
<text x="116.8" y="99.9">U5</text>
<text x="142.2" y="101.2">R7</text>
<text x="181" y="101.2">R10</text>
<text x="199.3" y="99.9">+12V</text>
<text x="31.8" y="107.4">BT3</text>
<text x="43.1" y="105.6">C5</text>
<text x="56.7" y="107.4" transform="rotate(-90 56.7 107.4)">SDA</text>
<text x="59.2" y="107.4" transform="rotate(-90 59.2 107.4)">SCL</text>
<text x="64.3" y="107.4" transform="rotate(-90 64.3 107.4)">A1</text>
<text x="66.9" y="107.4" transform="rotate(-90 66.9 107.4)">A0</text>
<text x="111.1" y="105.2">1</text>
<text x="111.4" y="102.4">NJM7812SDL1</text>
<text x="113.3" y="106.2">IN</text>
<text x="119.2" y="106.2">OUT</text>
<text x="123.8" y="105.2">3</text>
<text x="140.8" y="103.7">50mR</text>
<text x="178.4" y="105.2">4</text>
<text x="180.2" y="103.7">0.1uF</text>
<text x="186" y="105.2">1</text>
<text x="260" y="106.2">+3.3V</text>
<text x="31.8" y="109.9">CR123A</text>
<text x="40.3" y="108.1">0.1uF</text>
<text x="55.6" y="109.9" transform="rotate(-90 55.6 109.9)">6</text>
<text x="58.2" y="109.9" transform="rotate(-90 58.2 109.9)">5</text>
<text x="63.2" y="109.9" transform="rotate(-90 63.2 109.9)">8</text>
<text x="65.8" y="109.9" transform="rotate(-90 65.8 109.9)">7</text>
<text x="108" y="110.7">C8</text>
<text x="108" y="113.2">10uF</text>
<text x="117.9" y="112.4" transform="rotate(-90 117.9 112.4)">2</text>
<text x="118.9" y="110.2" transform="rotate(-90 118.9 110.2)">GND</text>
<text x="133.4" y="110.7">C10</text>
<text x="133.4" y="113.2">0.1uF</text>
<text x="180.1" y="108.6" transform="rotate(-90 180.1 108.6)">3</text>
<text x="185.2" y="108.6" transform="rotate(-90 185.2 108.6)">2</text>
<text x="191.7" y="113.9">U8</text>
<text x="212" y="112.6">+12V</text>
<text x="31.8" y="117.5">BT4</text>
<text x="168.2" y="118.9">+5V</text>
<text x="180.1" y="116.2" transform="rotate(-90 180.1 116.2)">1</text>
<text x="185.2" y="116.2" transform="rotate(-90 185.2 116.2)">2</text>
<text x="186.6" y="116.4">INA219BxDCN</text>
<text x="220.9" y="116.6">1</text>
<text x="220.9" y="119.1">2</text>
<text x="246.6" y="118.9">10kR</text>
<text x="247.6" y="116.4">R11</text>
<text x="256.5" y="116.4">R12</text>
<text x="266.7" y="116.6">1</text>
<text x="266.7" y="119.1">2</text>
<text x="31.8" y="120.1">CR123A</text>
<text x="56.8" y="124.7" transform="rotate(-90 56.8 124.7)">I2C_SDA</text>
<text x="59.3" y="124.7" transform="rotate(-90 59.3 124.7)">I2C_SCL</text>
<text x="64" y="121.5">+5V</text>
<text x="71.7" y="121.5">GND</text>
<text x="116.1" y="124">GND</text>
<text x="173.3" y="124.2">4</text>
<text x="175.8" y="125.3">VS</text>
<text x="181.2" y="121" transform="rotate(-90 181.2 121)">IN+</text>
<text x="186" y="125.3">GND</text>
<text x="186.2" y="121" transform="rotate(-90 186.2 121)">IN-</text>
<text x="191.1" y="124.2">3</text>
<text x="220.9" y="121.7">3</text>
<text x="220.9" y="124.2">4</text>
<text x="227.3" y="125.9">J3</text>
<text x="241" y="122.8">I2C_SDA</text>
<text x="241.1" y="125.4">I2C_SCL</text>
<text x="266.7" y="121.7">3</text>
<text x="266.7" y="124.2">4</text>
<text x="273.1" y="125.9">J4</text>
<text x="31.8" y="127.7">BT5</text>
<text x="31.8" y="130.2">CR123A</text>
<text x="114.2" y="131.6">D_Small</text>
<text x="116.8" y="129.1">D5</text>
<text x="163.8" y="129.7">C14</text>
<text x="178.6" y="131.6" transform="rotate(-90 178.6 131.6)">SDA</text>
<text x="181.2" y="131.6" transform="rotate(-90 181.2 131.6)">SCL</text>
<text x="186.2" y="131.6" transform="rotate(-90 186.2 131.6)">A1</text>
<text x="188.8" y="131.6" transform="rotate(-90 188.8 131.6)">A0</text>
<text x="212.6" y="131.6">GND</text>
<text x="220.9" y="126.7">5</text>
<text x="220.9" y="129.3">6</text>
<text x="220.9" y="131.8">7</text>
<text x="227.3" y="128.5">BUS</text>
<text x="251.1" y="127.9">VREF_T1</text>
<text x="251.1" y="130.5">VREF_T2</text>
<text x="266.7" y="126.7">5</text>
<text x="266.7" y="129.3">6</text>
<text x="266.7" y="131.8">7</text>
<text x="273.1" y="128.5">MONITOR</text>
<text x="10.3" y="135.8">C</text>
<text x="116.8" y="136.7">U6</text>
<text x="142.2" y="138">R8</text>
<text x="162.2" y="132.3">0.1uF</text>
<text x="177.5" y="134" transform="rotate(-90 177.5 134)">6</text>
<text x="180.1" y="134" transform="rotate(-90 180.1 134)">5</text>
<text x="185.2" y="134" transform="rotate(-90 185.2 134)">8</text>
<text x="187.7" y="134" transform="rotate(-90 187.7 134)">7</text>
<text x="220.9" y="134.4">8</text>
<text x="251.1" y="135.5">VREF_T4</text>
<text x="251.1" y="133">VREF_T3</text>
<text x="266.7" y="134.4">8</text>
<text x="285.3" y="135.8">C</text>
<text x="25.9" y="140.5">GND</text>
<text x="111.1" y="142">1</text>
<text x="111.4" y="139.3">NJM7812SDL1</text>
<text x="113.3" y="143.1">IN</text>
<text x="119.2" y="143.1">OUT</text>
<text x="123.8" y="142">3</text>
<text x="140.8" y="140.5">50mR</text>
<text x="168.2" y="140.5">GND</text>
<text x="193.6" y="140.5">GND</text>
<text x="260.9" y="143.1">GND</text>
<text x="108" y="147.5">C9</text>
<text x="117.9" y="149.3" transform="rotate(-90 117.9 149.3)">2</text>
<text x="118.9" y="147.1" transform="rotate(-90 118.9 147.1)">GND</text>
<text x="133.4" y="147.5">C11</text>
<text x="178.7" y="148.9" transform="rotate(-90 178.7 148.9)">I2C_SDA</text>
<text x="181.3" y="148.8" transform="rotate(-90 181.3 148.8)">I2C_SCL</text>
<text x="186" y="145.6">+5V</text>
<text x="26.3" y="150.7">+3.3V</text>
<text x="41.5" y="150.7">+3.3V</text>
<text x="56.8" y="150.7">+3.3V</text>
<text x="72" y="150.7">+3.3V</text>
<text x="108" y="150">10uF</text>
<text x="133.4" y="150">0.1uF</text>
<text x="31.8" y="160.2">R13</text>
<text x="47" y="160.2">R14</text>
<text x="62.2" y="160.2">R15</text>
<text x="77.5" y="160.2">R16</text>
<text x="116.1" y="160.8">GND</text>
<text x="31" y="166">VREF_T1</text>
<text x="31.8" y="162.8">10kR</text>
<text x="46.2" y="166">VREF_T2</text>
<text x="47" y="162.8">10kR</text>
<text x="61.4" y="166">VREF_T3</text>
<text x="62.2" y="162.8">10kR</text>
<text x="76.7" y="166">VREF_T4</text>
<text x="77.5" y="162.8">10kR</text>
<text x="116.8" y="165.9">D6</text>
<text x="31.8" y="170.7">TH1</text>
<text x="31.8" y="173.2">10kR</text>
<text x="47" y="170.7">TH2</text>
<text x="47" y="173.2">10kR</text>
<text x="62.2" y="170.7">TH3</text>
<text x="62.2" y="173.2">10kR</text>
<text x="77.5" y="170.7">TH4</text>
<text x="77.5" y="173.2">10kR</text>
<text x="114.2" y="168.5">D_Small</text>
<text x="116.8" y="173.5">U7</text>
<text x="111.1" y="178.8">1</text>
<text x="111.4" y="176.1">NJM7812SDL1</text>
<text x="113.3" y="179.9">IN</text>
<text x="119.2" y="179.9">OUT</text>
<text x="123.8" y="178.8">3</text>
<text x="140.8" y="177.4">50mR</text>
<text x="142.2" y="174.8">R9</text>
<text x="10.3" y="185.8">D</text>
<text x="27.2" y="182.4">GND</text>
<text x="42.5" y="182.4">GND</text>
<text x="57.7" y="182.4">GND</text>
<text x="72.9" y="182.4">GND</text>
<text x="108" y="184.3">C12</text>
<text x="118.9" y="183.9" transform="rotate(-90 118.9 183.9)">GND</text>
<text x="133.4" y="184.3">C13</text>
<text x="285.3" y="185.8">D</text>
<text x="108" y="186.9">10uF</text>
<text x="117.9" y="186.1" transform="rotate(-90 117.9 186.1)">2</text>
<text x="133.4" y="186.9">0.1uF</text>
<text x="116.1" y="197.7">GND</text>
<text x="35" y="199.8">1</text>
<text x="85" y="199.8">2</text>
<text x="135" y="199.8">3</text>
<text x="185" y="199.8">4</text>
<text x="235" y="199.8">5</text>
<text x="285" y="199.8">6</text>
</g>
</svg>
